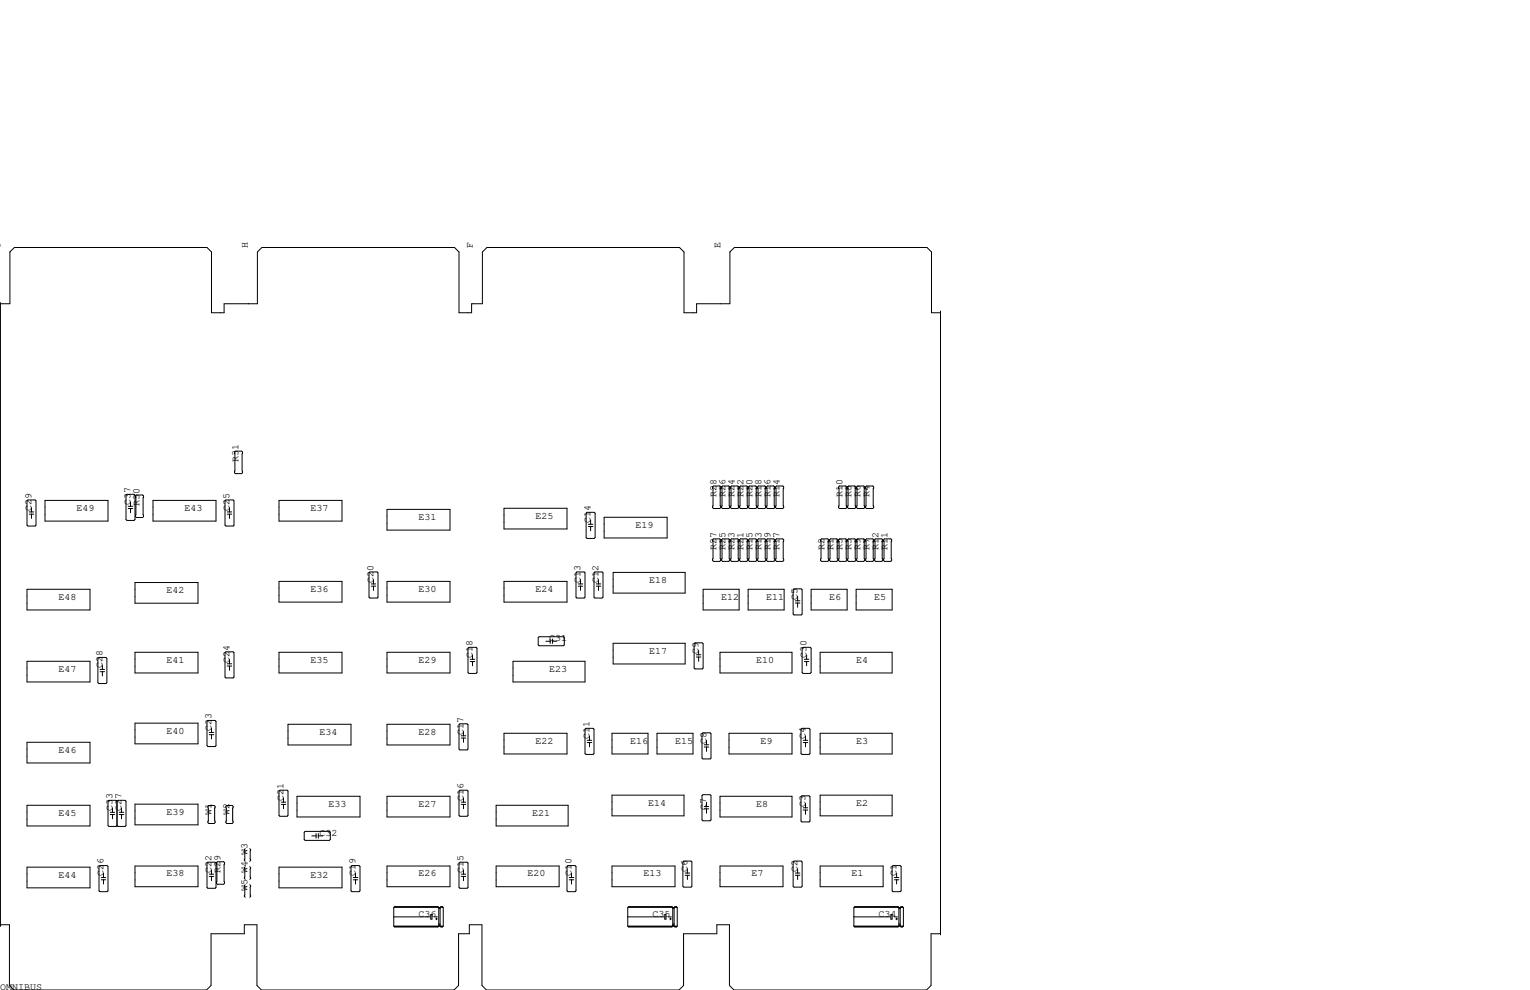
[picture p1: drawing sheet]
<svg xmlns="http://www.w3.org/2000/svg" width="432mm" height="279mm" viewBox="0 0 432 279" stroke-linecap="round" stroke-linejoin="round" font-family="sans-serif">
<g fill="none" stroke="#000" stroke-width=".28">
<path d="M.1 85.7h2.7v-14.6l1.3-1.3h54.3l1.3 1.3v17.2h3.5v-2.6h9.4v-14.6l1.3-1.3h54.4l1.2 1.3v17.2h3.6v-2.6h3v-14.6l1.3-1.3h54.4l1.2 1.3v17.2h3.6v-2.6h9.4v-14.6l1.3-1.3h54.3l1.3 1.3v17.2h2.5M.1 85.4v176.1M265.4 87.8v176M35.6 139.8l.2-.3h2l.3 .3v6.8l-.3 .3h-2l-.2-.3zM38.2 140l.3-.3h1.8l.2 .3v5.8l-.2 .2h-1.8l-.3-.2zM66.4 127.3h1.8l.3 .3v5.8l-.3 .3h-1.8l-.2-.3v-5.8zM201.4 137.2h1.7l.3 .2v5.9l-.3 .2h-1.7l-.3-.2v-5.9zM203.9 137.2h1.8l.2 .2v5.9l-.2 .2h-1.8l-.3-.2v-5.9zM206.4 137.2h1.8l.3 .2v5.9l-.3 .2h-1.8l-.2-.2v-5.9zM209 137.2h1.8l.2 .2v5.9l-.2 .2h-1.8l-.3-.2v-5.9zM211.5 137.2h1.8l.3 .2v5.9l-.3 .2h-1.8l-.2-.2v-5.9zM214.1 137.2h1.7l.3 .2v5.9l-.3 .2h-1.7l-.3-.2v-5.9z"/>
<path d="M216.6 137.2h1.8l.2 .2v5.9l-.2 .2h-1.8l-.3-.2v-5.9zM219.1 137.2h1.8l.3 .2v5.9l-.3 .2h-1.8l-.2-.2v-5.9zM236.9 137.2h1.8l.3 .2v5.9l-.3 .2h-1.8l-.2-.2v-5.9zM239.5 137.2h1.7l.3 .2v5.9l-.3 .2h-1.7l-.3-.2v-5.9zM242 137.2h1.8l.2 .2v5.9l-.2 .2h-1.8l-.3-.2v-5.9zM244.5 137.2h1.8l.3 .2v5.9l-.3 .2h-1.8l-.2-.2v-5.9zM7.9 141.1h2l.3 .3v6.8l-.3 .3h-2l-.3-.3v-6.8zM8.3 144.5h1.2M8.3 145.1h1.2M8.9 143.3v1.2M8.9 145.1v1.2M12.7 141.2h17.8v5.9h-17.8z"/>
<path d="M36.2 142.9h1.3M36.2 143.5h1.3M36.8 141.7v1.2M36.8 143.5v1.2M43.2 141.2h17.8v5.9h-17.8zM63.8 141.1h2l.2 .3v6.8l-.2 .3h-2l-.3-.3v-6.8zM64.1 144.5h1.3M64.1 145.1h1.3M64.8 143.3v1.2M64.8 145.1v1.2M78.7 141.2h17.8v5.9h-17.8zM109.2 143.8h17.8v5.8h-17.8z"/>
<path d="M142.2 143.4h17.8v5.9h-17.8zM165.4 144.8l.3-.2h2l.3 .2v6.9l-.3 .3h-2l-.3-.3zM166.1 148h1.2M166.1 148.6h1.2M166.7 146.7v1.3M166.7 148.6v1.2M170.5 146h17.8v5.8h-17.8zM201.4 152.1h1.7l.3 .2v5.9l-.3 .2h-1.7l-.3-.2v-5.9zM203.9 152.1h1.8l.2 .2v5.9l-.2 .2h-1.8l-.3-.2v-5.9zM206.4 152.1h1.8l.3 .2v5.9l-.3 .2h-1.8l-.2-.2v-5.9zM209 152.1h1.8l.2 .2v5.9l-.2 .2h-1.8l-.3-.2v-5.9zM211.5 152.1h1.8l.3 .2v5.9l-.3 .2h-1.8l-.2-.2v-5.9z"/>
<path d="M214.1 152.1h1.7l.3 .2v5.9l-.3 .2h-1.7l-.3-.2v-5.9zM216.6 152.1h1.8l.2 .2v5.9l-.2 .2h-1.8l-.3-.2v-5.9zM219.1 152.1h1.8l.3 .2v5.9l-.3 .2h-1.8l-.2-.2v-5.9zM231.8 152.1h1.8l.3 .2v5.9l-.3 .2h-1.8l-.2-.2v-5.9zM234.4 152.1h1.8l.2 .2v5.9l-.2 .2h-1.8l-.3-.2v-5.9zM236.9 152.1h1.8l.3 .2v5.9l-.3 .2h-1.8l-.2-.2v-5.9zM239.5 152.1h1.7l.3 .2v5.9l-.3 .2h-1.7l-.3-.2v-5.9zM242 152.1h1.8l.2 .2v5.9l-.2 .2h-1.8l-.3-.2v-5.9zM244.5 152.1h1.8l.3 .2v5.9l-.3 .2h-1.8l-.2-.2v-5.9zM247.1 152.1h1.8l.2 .2v5.9l-.2 .2h-1.8l-.3-.2v-5.9zM249.6 152.1h1.8l.3 .2v5.9l-.3 .2h-1.8l-.2-.2v-5.9zM7.6 166.3h17.8v5.8h-17.8z"/>
<path d="M38.1 164.4h17.8v5.8h-17.8zM78.7 164.1h17.8v5.8h-17.8zM104.4 161.4h2l.3 .3v6.8l-.3 .3h-2l-.3-.3v-6.8zM104.8 164.8h1.2M104.8 165.4h1.2M105.4 163.6v1.2M105.4 165.4v1.2M109.2 164.1h17.8v5.8h-17.8zM142.2 164.1h17.8v5.8h-17.8zM152.1 179.7h6.9l.3 .3v2l-.3 .2h-6.9l-.2-.2v-2zM162.6 161.7l.2-.3h2l.3 .3v6.8l-.3 .3h-2l-.2-.3zM163.2 164.8h1.3"/>
<path d="M163.2 165.4h1.3M163.8 163.6v1.2M163.8 165.4v1.2M167.6 161.7l.3-.3h2l.3 .3v6.8l-.3 .3h-2l-.3-.3zM168.3 164.8h1.2M168.3 165.4h1.2M168.9 163.6v1.2M168.9 165.4v1.2M173 161.5h20.4v5.9h-20.4zM198.4 166.3h10.2v5.8h-10.2zM211.1 166.3h10.2v5.8h-10.2zM223.8 166.4l.3-.2h2l.3 .2v6.9l-.3 .2h-2l-.3-.2z"/>
<path d="M224.5 169.6h1.2M224.5 170.2h1.2M225.1 168.3v1.3M225.1 170.2v1.2M228.9 166.3h10.2v5.8h-10.2zM241.6 166.3h10.2v5.8h-10.2zM7.6 186.6h17.8v5.9h-17.8zM27.9 185.5h2l.3 .3v6.9l-.3 .2h-2l-.3-.2v-6.9zM28.3 188.9h1.2M28.3 189.6h1.2M28.9 187.7v1.2M28.9 189.6v1.2"/>
<path d="M38.1 184.1h17.8v5.8h-17.8zM63.8 184h2l.2 .2v6.9l-.2 .2h-2l-.3-.2v-6.9zM64.1 187.3h1.3M64.1 188h1.3M64.8 186.1v1.2M64.8 188v1.2M78.7 184.1h17.8v5.8h-17.8zM109.2 184.1h17.8v5.8h-17.8zM132.1 182.9l.2-.2h2.1l.2 .2v6.9l-.2 .3h-2.1l-.2-.3zM132.7 186.1h1.3M132.7 186.7h1.3M133.4 184.8v1.3"/>
<path d="M133.4 186.7v1.2M144.8 186.6h20.3v5.9h-20.3zM154.1 181h1.2M155.3 180.3v1.3M155.9 181h1.2M155.9 180.3v1.3M173 181.5h20.4v5.9h-20.4zM195.9 181.7l.3-.3h2l.2 .3v6.8l-.2 .3h-2l-.3-.3zM196.5 184.8h1.3M196.5 185.4h1.3M197.2 183.6v1.2M197.2 185.4v1.2"/>
<path d="M203.2 184.1h20.3v5.8h-20.3zM226.4 182.9l.2-.2h2.1l.2 .2v6.9l-.2 .3h-2.1l-.2-.3zM227 186.1h1.3M227 186.7h1.3M227.6 184.8v1.3M227.6 186.7v1.2M231.5 184.1h20.3v5.8h-20.3zM7.6 209.5h17.8v5.8h-17.8zM38.1 204.1h17.8v5.8h-17.8zM58.4 203.6l.3-.3h2l.3 .3v6.8l-.3 .3h-2l-.3-.3zM59.1 206.7h1.2M59.1 207.3h1.2"/>
<path d="M59.7 205.5v1.2M59.7 207.3v1.2M81.3 204.4h17.8v5.8h-17.8zM109.2 204.4h17.8v5.8h-17.8zM129.8 204.3h2l.3 .2v6.9l-.3 .2h-2l-.3-.2v-6.9zM130.2 207.7h1.2M130.2 208.3h1.2M130.8 206.4v1.3M130.8 208.3v1.2M142.2 206.9h17.8v5.9h-17.8zM165.1 205.8l.3-.3h2l.2 .3v6.9l-.2 .2h-2l-.3-.2zM165.7 208.9h1.3"/>
<path d="M165.7 209.6h1.3M166.4 207.7v1.2M166.4 209.6v1.2M172.7 206.9h10.2v5.9h-10.2zM185.4 206.9h10.2v5.9h-10.2zM198.1 207.1l.3-.3h2l.3 .3v6.8l-.3 .3h-2l-.3-.3zM198.8 210.2h1.2M198.8 210.8h1.2M199.4 209v1.2M199.4 210.8v1.2M205.7 206.9h17.8v5.9h-17.8zM226.1 205.8l.2-.3h2l.3 .3v6.9l-.3 .2h-2l-.2-.2z"/>
<path d="M226.7 208.9h1.3M226.7 209.6h1.3M227.3 207.7v1.2M227.3 209.6v1.2M231.5 206.9h20.3v5.9h-20.3zM7.6 227.3h17.8v5.8h-17.8zM31.1 229.2h1.3M31.1 229.9h1.3M31.8 228v1.2M31.8 229.9v1.2M33 226.1l.3-.2h2l.3 .2v6.9l-.3 .2h-2l-.3-.2M33 226.1l-.2-.2h-2.1l-.2 .2v6.9l.2 .2h2.1l.2-.2"/>
<path d="M33 226.1v6.9M33.7 229.2h1.2M33.7 229.9h1.2M34.3 228v1.2M34.3 229.9v1.2M38.1 226.9h17.8v5.9h-17.8zM58.7 227.6l.2-.3h1.6l.2 .3v4.6l-.2 .2h-1.6l-.2-.2zM63.8 227.6l.2-.3h1.5l.3 .3v4.6l-.3 .2h-1.5l-.2-.2zM69.2 239.5l-.2 .3v3l.2 .3M70.5 239.5l.2 .3v3l-.2 .3M79 223h2l.3 .3v6.8l-.3 .3h-2l-.3-.3v-6.8zM79.4 226.4h1.2"/>
<path d="M79.4 227h1.2M80 225.2v1.2M80 227v1.2M83.8 224.7h17.8v5.9h-17.8zM85.9 234.9l.2-.3h6.9l.2 .3v2l-.2 .3h-6.9l-.2-.3zM88 235.9h1.2M89.2 235.3v1.2M89.8 235.3v1.2M89.8 235.9h1.3M109.2 224.7h17.8v5.9h-17.8zM129.8 223h2l.3 .3v6.8l-.3 .3h-2l-.3-.3v-6.8zM130.2 226.4h1.2"/>
<path d="M130.2 227h1.2M130.8 225.2v1.2M130.8 227v1.2M140 227.3h20.3v5.8h-20.3zM172.7 224.4h20.3v5.9h-20.3zM198.1 224.5l.3-.2h2l.3 .2v6.9l-.3 .2h-2l-.3-.2zM198.8 228.3h1.2M198.8 227.6h1.2M199.4 226.4v1.2M199.4 228.3v1.2M203.2 224.7h20.3v5.9h-20.3zM226.1 224.9l.2-.3h2l.3 .3v6.8l-.3 .3h-2l-.2-.3z"/>
<path d="M226.7 228h1.3M226.7 228.6h1.3M227.3 226.8v1.2M227.3 228.6v1.2M231.5 224.4h20.3v5.9h-20.3zM7.6 244.7h17.8v5.9h-17.8zM28.2 244.3h2l.3 .2v6.9l-.3 .3h-2l-.3-.3v-6.9zM28.6 247.7h1.2M28.6 248.3h1.2M29.2 246.4v1.3M29.2 248.3v1.2M38.1 244.4h17.8v5.9h-17.8z"/>
<path d="M58.7 243.3h2l.3 .3v6.8l-.3 .3h-2l-.3-.3v-6.8zM59.1 246.7h1.2M59.1 247.3h1.2M59.7 245.5v1.2M59.7 247.3v1.2M61.1 243.5l.2-.3h1.8l.3 .3v5.8l-.3 .3h-1.8l-.2-.3zM69.2 244.6l-.2 .3v3l.2 .3M69.2 249.7l-.2 .2v3.1l.2 .2M70.5 244.6l.2 .3v3l-.2 .3M70.5 249.7l.2 .2v3.1l-.2 .2M78.7 244.7h17.8v5.9h-17.8zM99.1 244.5l.2-.2h2l.3 .2v6.9l-.3 .3h-2l-.2-.3z"/>
<path d="M99.7 247.7h1.3M99.7 248.3h1.3M100.3 246.4v1.3M100.3 248.3v1.2M109.2 244.4h17.8v5.9h-17.8zM111.1 258.8h10.3M111.3 256h12.4M121.6 258.1h.3v1.3h-.3zM122.6 258.8h.8M122.9 259.3h.5M123.2 259.1v.5M123.6 255.9h-12.2l-.3 .3v5.2"/>
<path d="M123.6 255.9l-12.2 .1M123.6 255.9l.2 .3M123.8 256.2v5.2l-.2 .2h-12.2l-.3-.2M123.8 256.2h.4M123.8 256.3h.4M124.2 256.2v5.2l.3 .2h.3l.3-.2M124.3 256h.7M124.8 255.9h-.3l-.3 .3M124.8 255.9l-.3 .1M124.8 255.9l.3 .3v5.2M129.8 243.3h2l.3 .3v6.8l-.3 .3h-2l-.3-.3v-6.8zM130.2 246.7h1.2"/>
<path d="M130.2 247.3h1.2M130.8 245.5v1.2M130.8 247.3v1.2M140 244.4h17.8v5.9h-17.8zM160 244.5l.3-.2h2l.3 .2v6.9l-.3 .3h-2l-.3-.3zM160.7 247.7h1.2M160.7 248.3h1.2M161.3 246.4v1.3M161.3 248.3v1.2M172.7 244.4h17.8v5.9h-17.8zM177.2 258.8h10.3M177.3 256h12.4"/>
<path d="M187.6 258.1h.4v1.3h-.4zM188.6 258.8h.9M189 259.3h.5M189.2 259.1v.5M189.6 255.9h-12.2l-.2 .3v5.2M189.6 255.9l-12.2 .1M189.6 255.9l.3 .3M189.9 256.2v5.2l-.3 .2h-12.2l-.2-.2M189.9 256.2h.3M189.9 256.3h.3M190.2 256.2v5.2l.3 .2h.4l.2-.2M190.4 256h.6"/>
<path d="M190.9 255.9h-.4l-.3 .3M190.9 255.9l-.4 .1M190.9 255.9l.2 .3v5.2M192.7 243.3l.3-.3h2l.3 .3v6.8l-.3 .3h-2l-.3-.3zM193.4 246.4h1.2M193.4 247h1.2M194 245.2v1.2M194 247v1.2M203.2 244.4h17.8v5.9h-17.8zM223.8 243.3l.3-.3h2l.3 .3v6.8l-.3 .3h-2l-.3-.3zM224.5 246.4h1.2M224.5 247h1.2"/>
<path d="M225.1 245.2v1.2M225.1 247v1.2M231.5 244.4h17.7v5.9h-17.7zM241 258.8h10.3M241.1 256h12.5M251.4 258.1h.4v1.3h-.4zM251.8 244.5l.2-.2h2.1l.2 .2v6.9l-.2 .3h-2.1l-.2-.3zM252.4 247.7h1.3M252.4 248.3h1.3M252.4 258.8h.9M252.8 259.3h.5M253 246.4v1.3"/>
<path d="M253 248.3v1.2M253 259.1v.5M253.4 255.9h-12.2l-.2 .3v5.2M253.4 255.9l.3 .3M253.4 255.9l-12.2 .1M253.7 256.2v5.2l-.3 .2h-12.2l-.2-.2M253.7 256.2h.4M253.7 256.3h.4M254.1 256.2v5.2l.2 .2h.4l.3-.2M254.2 256h.6M254.7 255.9l.3 .3v5.2M254.7 255.9h-.4l-.2 .3"/>
<path d="M254.7 255.9l-.4 .1M.1 261h2.6v17.1l1.2 1.3h54.4l1.3-1.3v-14.6h9.4v-2.5h3.5v17.1l1.3 1.3h54.3l1.3-1.3v-14.6h3.1v-2.5h3.5v17.1l1.3 1.3h54.3l1.3-1.3v-14.6h9.4v-2.5h3.6v17.1l1.2 1.3h54.4l1.3-1.3v-14.6h2.6M111.1 261.4h14M111.4 261.5h12.2M123.8 260.8h.4M124 261.2h.1M124.5 261.5h.3M177.2 261.4h13.9M177.4 261.5h12.2M189.9 260.8h.3M190 261.2h.1M190.5 261.5h.4"/>
<path d="M241 261.4h14M241.2 261.5h12.2M253.7 260.8h.4M253.8 261.2h.1M254.3 261.5h.4"/>
</g>
<g font-size="2.8">
<text x=".1" y="69.8" transform="rotate(-90 .1 69.8)">J</text>
<text x="70" y="69.8" transform="rotate(-90 70 69.8)">H</text>
<text x="133.5" y="69.8" transform="rotate(-90 133.5 69.8)">F</text>
<text x="203.3" y="69.8" transform="rotate(-90 203.3 69.8)">E</text>
<text x="67.3" y="130.5" transform="rotate(-90 67.3 130.5)">R31</text>
<text x="36.8" y="142.6" transform="rotate(-90 36.8 142.6)">C37</text>
<text x="39.4" y="142.9" transform="rotate(-90 39.4 142.9)">R30</text>
<text x="202.2" y="140.3" transform="rotate(-90 202.2 140.3)">R28</text>
<text x="204.8" y="140.3" transform="rotate(-90 204.8 140.3)">R26</text>
<text x="207.3" y="140.3" transform="rotate(-90 207.3 140.3)">R24</text>
<text x="209.9" y="140.3" transform="rotate(-90 209.9 140.3)">R22</text>
<text x="212.4" y="140.3" transform="rotate(-90 212.4 140.3)">R20</text>
<text x="214.9" y="140.3" transform="rotate(-90 214.9 140.3)">R18</text>
<text x="217.5" y="140.3" transform="rotate(-90 217.5 140.3)">R16</text>
<text x="220" y="140.3" transform="rotate(-90 220 140.3)">R14</text>
<text x="237.8" y="140.3" transform="rotate(-90 237.8 140.3)">R10</text>
<text x="240.3" y="140.3" transform="rotate(-90 240.3 140.3)">R8</text>
<text x="242.9" y="140.3" transform="rotate(-90 242.9 140.3)">R6</text>
<text x="245.4" y="140.3" transform="rotate(-90 245.4 140.3)">R4</text>
<text x="8.9" y="144.1" transform="rotate(-90 8.9 144.1)">C29</text>
<text x="21.6" y="144.1">E49</text>
<text x="52.1" y="144.1">E43</text>
<text x="64.8" y="144.1" transform="rotate(-90 64.8 144.1)">C25</text>
<text x="87.6" y="144.1">E37</text>
<text x="118.1" y="146.7">E31</text>
<text x="151.1" y="146.4">E25</text>
<text x="166.7" y="147.6" transform="rotate(-90 166.7 147.6)">C14</text>
<text x="179.4" y="148.9">E19</text>
<text x="202.2" y="155.3" transform="rotate(-90 202.2 155.3)">R27</text>
<text x="204.8" y="155.3" transform="rotate(-90 204.8 155.3)">R25</text>
<text x="207.3" y="155.3" transform="rotate(-90 207.3 155.3)">R23</text>
<text x="209.9" y="155.3" transform="rotate(-90 209.9 155.3)">R21</text>
<text x="212.4" y="155.3" transform="rotate(-90 212.4 155.3)">R15</text>
<text x="214.9" y="155.3" transform="rotate(-90 214.9 155.3)">R13</text>
<text x="217.5" y="155.3" transform="rotate(-90 217.5 155.3)">R19</text>
<text x="220" y="155.3" transform="rotate(-90 220 155.3)">R17</text>
<text x="232.7" y="155.3" transform="rotate(-90 232.7 155.3)">R2</text>
<text x="235.3" y="155.3" transform="rotate(-90 235.3 155.3)">R1</text>
<text x="237.8" y="155.3" transform="rotate(-90 237.8 155.3)">R5</text>
<text x="240.3" y="155.3" transform="rotate(-90 240.3 155.3)">R3</text>
<text x="242.9" y="155.3" transform="rotate(-90 242.9 155.3)">R9</text>
<text x="245.4" y="155.3" transform="rotate(-90 245.4 155.3)">R7</text>
<text x="248" y="155.3" transform="rotate(-90 248 155.3)">R12</text>
<text x="250.5" y="155.3" transform="rotate(-90 250.5 155.3)">R11</text>
<text x="47" y="167.3">E42</text>
<text x="87.6" y="167">E36</text>
<text x="105.4" y="164.5" transform="rotate(-90 105.4 164.5)">C20</text>
<text x="118.1" y="167">E30</text>
<text x="151.1" y="167">E24</text>
<text x="163.8" y="164.5" transform="rotate(-90 163.8 164.5)">C13</text>
<text x="168.9" y="164.5" transform="rotate(-90 168.9 164.5)">C12</text>
<text x="183.2" y="164.5">E18</text>
<text x="16.5" y="169.2">E48</text>
<text x="203.5" y="169.2">E12</text>
<text x="216.2" y="169.2">E11</text>
<text x="225.1" y="169.2" transform="rotate(-90 225.1 169.2)">C5</text>
<text x="234" y="169.2">E6</text>
<text x="246.7" y="169.2">E5</text>
<text x="133.3" y="185.7" transform="rotate(-90 133.3 185.7)">C18</text>
<text x="154.9" y="181">C31</text>
<text x="183.2" y="184.5">E17</text>
<text x="197.2" y="184.5" transform="rotate(-90 197.2 184.5)">C9</text>
<text x="227.6" y="185.7" transform="rotate(-90 227.6 185.7)">C30</text>
<text x="16.5" y="189.5">E47</text>
<text x="28.9" y="188.6" transform="rotate(-90 28.9 188.6)">C28</text>
<text x="47" y="187">E41</text>
<text x="64.8" y="187" transform="rotate(-90 64.8 187)">C24</text>
<text x="87.6" y="187">E35</text>
<text x="118.1" y="187">E29</text>
<text x="154.9" y="189.5">E23</text>
<text x="213.4" y="187">E10</text>
<text x="241.6" y="187">E4</text>
<text x="47" y="207">E40</text>
<text x="59.7" y="206.4" transform="rotate(-90 59.7 206.4)">C23</text>
<text x="90.2" y="207.3">E34</text>
<text x="118.1" y="207.3">E28</text>
<text x="130.8" y="207.3" transform="rotate(-90 130.8 207.3)">C17</text>
<text x="151.1" y="209.9">E22</text>
<text x="166.4" y="208.6" transform="rotate(-90 166.4 208.6)">C11</text>
<text x="177.8" y="209.9">E16</text>
<text x="190.5" y="209.9">E15</text>
<text x="199.4" y="209.9" transform="rotate(-90 199.4 209.9)">C8</text>
<text x="214.6" y="209.9">E9</text>
<text x="227.3" y="208.6" transform="rotate(-90 227.3 208.6)">C4</text>
<text x="241.6" y="209.9">E3</text>
<text x="16.5" y="212.4">E46</text>
<text x="80" y="226.1" transform="rotate(-90 80 226.1)">C21</text>
<text x="92.7" y="227.6">E33</text>
<text x="118.1" y="227.6">E27</text>
<text x="130.8" y="226.1" transform="rotate(-90 130.8 226.1)">C16</text>
<text x="182.9" y="227.3">E14</text>
<text x="213.4" y="227.6">E8</text>
<text x="227.3" y="227.6" transform="rotate(-90 227.3 227.6)">C3</text>
<text x="241.6" y="227.3">E2</text>
<text x="16.5" y="230.2">E45</text>
<text x="31.7" y="228.9" transform="rotate(-90 31.7 228.9)">C33</text>
<text x="34.3" y="228.9" transform="rotate(-90 34.3 228.9)">C27</text>
<text x="47" y="229.9">E39</text>
<text x="59.7" y="229.9" transform="rotate(-90 59.7 229.9)">W1</text>
<text x="64.8" y="229.9" transform="rotate(-90 64.8 229.9)">W2</text>
<text x="150.2" y="230.2">E21</text>
<text x="199.4" y="228.6" transform="rotate(-90 199.4 228.6)">C7</text>
<text x="90.2" y="235.9">C32</text>
<text x="16.5" y="247.6">E44</text>
<text x="29.2" y="247.3" transform="rotate(-90 29.2 247.3)">C26</text>
<text x="47" y="247.3">E38</text>
<text x="59.7" y="246.4" transform="rotate(-90 59.7 246.4)">C22</text>
<text x="62.2" y="246.4" transform="rotate(-90 62.2 246.4)">R29</text>
<text x="69.8" y="251.5" transform="rotate(-90 69.8 251.5)">W5 W4 W3</text>
<text x="87.6" y="247.6">E32</text>
<text x="100.3" y="247.3" transform="rotate(-90 100.3 247.3)">C19</text>
<text x="118.1" y="247.3">E26</text>
<text x="130.8" y="246.4" transform="rotate(-90 130.8 246.4)">C15</text>
<text x="148.9" y="247.3">E20</text>
<text x="161.3" y="247.3" transform="rotate(-90 161.3 247.3)">C10</text>
<text x="181.6" y="247.3">E13</text>
<text x="194" y="246.1" transform="rotate(-90 194 246.1)">C6</text>
<text x="212.1" y="247.3">E7</text>
<text x="225.1" y="246.1" transform="rotate(-90 225.1 246.1)">C2</text>
<text x="240.3" y="247.3">E1</text>
<text x="253" y="247.3" transform="rotate(-90 253 247.3)">C1</text>
<text x="118.1" y="258.8">C36</text>
<text x="184.1" y="258.8">C35</text>
<text x="248" y="258.8">C34</text>
<text x="0" y="279.4">OMNIBUS</text>
</g>
</svg>
